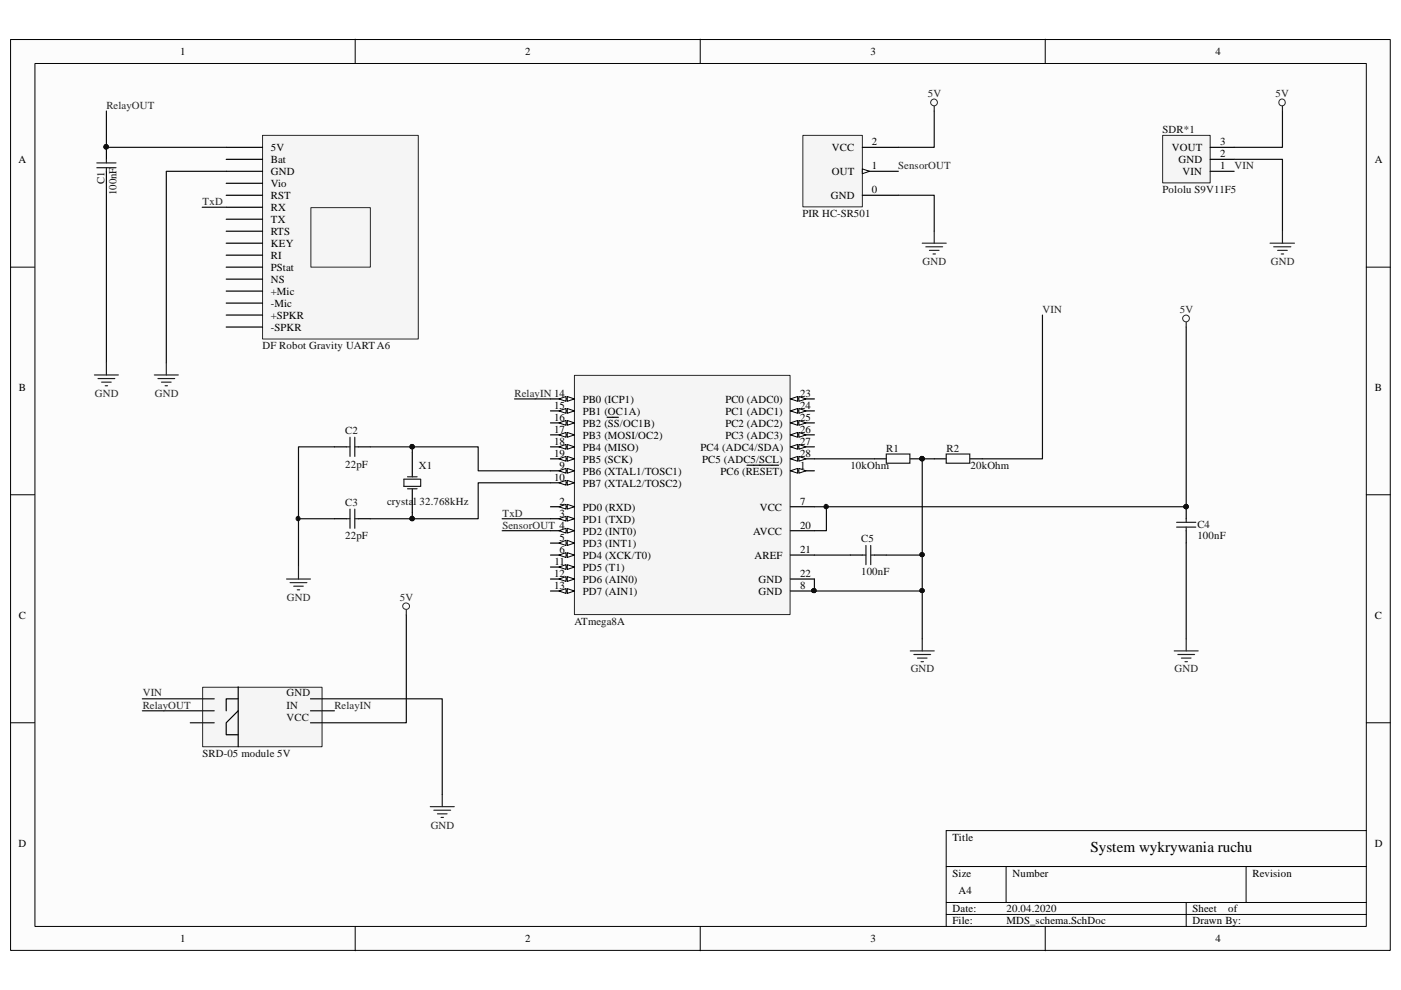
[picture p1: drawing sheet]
<svg xmlns="http://www.w3.org/2000/svg" width="297mm" height="210mm" viewBox="0 0 297 210" stroke-linecap="round" stroke-linejoin="round" font-family="sans-serif">
<path d="M2.3 8.5h292.5v193h-292.5z" fill="#fcfcfc"/>
<path d="M2.2 8.4h292.6v193.1h-292.6z" fill="none" stroke="#000" stroke-width=".21"/>
<path d="M7.5 13.5h282.2v182.9h-282.2z" fill="#fcfcfc"/>
<g fill="none" stroke="#000" stroke-width=".21">
<path d="M7.4 13.5h282.3v182.9h-282.3zM75.3 8.3v5.1M148.5 8.3v5.1M221.6 8.3v5.1M2.2 56.6h5.1M289.7 56.6h5.1M2.2 104.9h5.1M289.7 104.9h5.1M2.2 153.2h5.1M289.7 153.2h5.1M289.7 176.1h-89.1v20.3M75.3 196.4v5.2"/>
<path d="M148.5 196.4v5.2M200.6 183.7h89.1M200.6 191.3h89.1M200.6 193.9h89.1M213.3 183.7v7.6M221.6 196.4v5.2M251.5 191.3v5.1M264.2 183.7v7.6"/>
</g>
<path d="M121.9 79.7h45.6v50.6h-45.6z" fill="#f5f5f5"/>
<path d="M121.8 79.6h45.7v50.7h-45.7z" fill="none" stroke="#262626" stroke-width=".21"/>
<path d="M167.6 99.8h5.1" fill="none" stroke="#000" stroke-width=".25"/>
<path d="M167.6 99.8l1.5-.5v1z" fill="#fcfcfc"/>
<path d="M167.6 99.8l1.5-.5v1z" fill="none" stroke="#000" stroke-width=".21"/>
<path d="M169.4 99.3l1.5 .5-1.5 .5z" fill="#fcfcfc"/>
<path d="M169.4 99.3l1.5 .5-1.5 .5z" fill="none" stroke="#000" stroke-width=".21"/>
<path d="M158.4 98.6h3.9M162.3 98.6h2.8M116.7 107.4h5.1" fill="none" stroke="#000" stroke-width=".25"/>
<path d="M120.3 106.9l1.5 .5-1.5 .5z" fill="#fcfcfc"/>
<path d="M120.3 106.9l1.5 .5-1.5 .5z" fill="none" stroke="#000" stroke-width=".21"/>
<path d="M118.5 107.4l1.5-.5v1z" fill="#fcfcfc"/>
<path d="M118.5 107.4l1.5-.5v1z" fill="none" stroke="#000" stroke-width=".21"/>
<path d="M116.7 110h5.1" fill="none" stroke="#000" stroke-width=".25"/>
<path d="M120.3 109.5l1.5 .5-1.5 .5z" fill="#fcfcfc"/>
<path d="M120.3 109.5l1.5 .5-1.5 .5z" fill="none" stroke="#000" stroke-width=".21"/>
<path d="M118.5 110l1.5-.5v1z" fill="#fcfcfc"/>
<path d="M118.5 110l1.5-.5v1z" fill="none" stroke="#000" stroke-width=".21"/>
<path d="M116.7 112.5h5.1" fill="none" stroke="#000" stroke-width=".25"/>
<path d="M120.3 112l1.5 .5-1.5 .5z" fill="#fcfcfc"/>
<path d="M120.3 112l1.5 .5-1.5 .5z" fill="none" stroke="#000" stroke-width=".21"/>
<path d="M118.5 112.5l1.5-.5v1z" fill="#fcfcfc"/>
<path d="M118.5 112.5l1.5-.5v1z" fill="none" stroke="#000" stroke-width=".21"/>
<path d="M116.7 115.1h5.1" fill="none" stroke="#000" stroke-width=".25"/>
<path d="M120.3 114.6l1.5 .5-1.5 .6z" fill="#fcfcfc"/>
<path d="M120.3 114.6l1.5 .5-1.5 .6z" fill="none" stroke="#000" stroke-width=".21"/>
<path d="M118.5 115.1l1.5-.5v1.1z" fill="#fcfcfc"/>
<path d="M118.5 115.1l1.5-.5v1.1z" fill="none" stroke="#000" stroke-width=".21"/>
<path d="M116.7 117.7h5.1" fill="none" stroke="#000" stroke-width=".25"/>
<path d="M120.3 117.2l1.5 .5-1.5 .5z" fill="#fcfcfc"/>
<path d="M120.3 117.2l1.5 .5-1.5 .5z" fill="none" stroke="#000" stroke-width=".21"/>
<path d="M118.5 117.7l1.5-.5v1z" fill="#fcfcfc"/>
<path d="M118.5 117.7l1.5-.5v1z" fill="none" stroke="#000" stroke-width=".21"/>
<path d="M167.6 107.4h5.1M167.6 125.3h5.1" fill="none" stroke="#000" stroke-width=".25"/>
<circle cx="172.6" cy="125.2" r=".44" fill="#0e0e0e"/>
<circle cx="172.6" cy="125.2" r=".44" fill="none" stroke="#0e0e0e" stroke-width=".21"/>
<path d="M116.7 99.8h5.1" fill="none" stroke="#000" stroke-width=".25"/>
<path d="M120.3 99.3l1.5 .5-1.5 .5z" fill="#fcfcfc"/>
<path d="M120.3 99.3l1.5 .5-1.5 .5z" fill="none" stroke="#000" stroke-width=".21"/>
<path d="M118.5 99.8l1.5-.5v1z" fill="#fcfcfc"/>
<path d="M118.5 99.8l1.5-.5v1z" fill="none" stroke="#000" stroke-width=".21"/>
<path d="M116.7 102.4h5.1" fill="none" stroke="#000" stroke-width=".25"/>
<path d="M120.3 101.9l1.5 .5-1.5 .5z" fill="#fcfcfc"/>
<path d="M120.3 101.9l1.5 .5-1.5 .5z" fill="none" stroke="#000" stroke-width=".21"/>
<path d="M118.5 102.4l1.5-.5v1z" fill="#fcfcfc"/>
<path d="M118.5 102.4l1.5-.5v1z" fill="none" stroke="#000" stroke-width=".21"/>
<path d="M116.7 120.2h5.1" fill="none" stroke="#000" stroke-width=".25"/>
<path d="M120.3 119.7l1.5 .5-1.5 .5z" fill="#fcfcfc"/>
<path d="M120.3 119.7l1.5 .5-1.5 .5z" fill="none" stroke="#000" stroke-width=".21"/>
<path d="M118.5 120.2l1.5-.5v1z" fill="#fcfcfc"/>
<path d="M118.5 120.2l1.5-.5v1z" fill="none" stroke="#000" stroke-width=".21"/>
<path d="M116.7 122.8h5.1" fill="none" stroke="#000" stroke-width=".25"/>
<path d="M120.3 122.3l1.5 .5-1.5 .5z" fill="#fcfcfc"/>
<path d="M120.3 122.3l1.5 .5-1.5 .5z" fill="none" stroke="#000" stroke-width=".21"/>
<path d="M118.5 122.8l1.5-.5v1z" fill="#fcfcfc"/>
<path d="M118.5 122.8l1.5-.5v1z" fill="none" stroke="#000" stroke-width=".21"/>
<path d="M116.7 125.3h5.1" fill="none" stroke="#000" stroke-width=".25"/>
<path d="M120.3 124.8l1.5 .5-1.5 .5z" fill="#fcfcfc"/>
<path d="M120.3 124.8l1.5 .5-1.5 .5z" fill="none" stroke="#000" stroke-width=".21"/>
<path d="M118.5 125.3l1.5-.5v1z" fill="#fcfcfc"/>
<path d="M118.5 125.3l1.5-.5v1z" fill="none" stroke="#000" stroke-width=".21"/>
<path d="M116.7 84.6h5.1" fill="none" stroke="#000" stroke-width=".25"/>
<path d="M120.3 84.1l1.5 .5-1.5 .5z" fill="#fcfcfc"/>
<path d="M120.3 84.1l1.5 .5-1.5 .5z" fill="none" stroke="#000" stroke-width=".21"/>
<path d="M118.5 84.6l1.5-.5v1z" fill="#fcfcfc"/>
<path d="M118.5 84.6l1.5-.5v1z" fill="none" stroke="#000" stroke-width=".21"/>
<path d="M116.7 87.1h5.1" fill="none" stroke="#000" stroke-width=".25"/>
<path d="M120.3 86.6l1.5 .5-1.5 .5z" fill="#fcfcfc"/>
<path d="M120.3 86.6l1.5 .5-1.5 .5z" fill="none" stroke="#000" stroke-width=".21"/>
<path d="M118.5 87.1l1.5-.5v1z" fill="#fcfcfc"/>
<path d="M118.5 87.1l1.5-.5v1z" fill="none" stroke="#000" stroke-width=".21"/>
<path d="M116.7 89.7h5.1" fill="none" stroke="#000" stroke-width=".25"/>
<path d="M120.3 89.2l1.5 .5-1.5 .5z" fill="#fcfcfc"/>
<path d="M120.3 89.2l1.5 .5-1.5 .5z" fill="none" stroke="#000" stroke-width=".21"/>
<path d="M118.5 89.7l1.5-.5v1z" fill="#fcfcfc"/>
<path d="M118.5 89.7l1.5-.5v1z" fill="none" stroke="#000" stroke-width=".21"/>
<path d="M116.7 92.2h5.1M128.7 88.5h2.4" fill="none" stroke="#000" stroke-width=".25"/>
<path d="M120.3 91.7l1.5 .5-1.5 .5z" fill="#fcfcfc"/>
<path d="M120.3 91.7l1.5 .5-1.5 .5z" fill="none" stroke="#000" stroke-width=".21"/>
<path d="M118.5 92.2l1.5-.5v1z" fill="#fcfcfc"/>
<path d="M118.5 92.2l1.5-.5v1z" fill="none" stroke="#000" stroke-width=".21"/>
<path d="M116.7 94.7h5.1" fill="none" stroke="#000" stroke-width=".25"/>
<path d="M120.3 94.2l1.5 .5-1.5 .5z" fill="#fcfcfc"/>
<path d="M120.3 94.2l1.5 .5-1.5 .5z" fill="none" stroke="#000" stroke-width=".21"/>
<path d="M118.5 94.7l1.5-.5v1z" fill="#fcfcfc"/>
<path d="M118.5 94.7l1.5-.5v1z" fill="none" stroke="#000" stroke-width=".21"/>
<path d="M116.7 97.3h5.1" fill="none" stroke="#000" stroke-width=".25"/>
<path d="M120.3 96.8l1.5 .5-1.5 .5z" fill="#fcfcfc"/>
<path d="M120.3 96.8l1.5 .5-1.5 .5z" fill="none" stroke="#000" stroke-width=".21"/>
<path d="M118.5 97.3l1.5-.5v1z" fill="#fcfcfc"/>
<path d="M118.5 97.3l1.5-.5v1z" fill="none" stroke="#000" stroke-width=".21"/>
<path d="M167.6 84.6h5.1M167.6 112.5h5.1M167.6 117.7h5.1M167.6 122.8h5.1" fill="none" stroke="#000" stroke-width=".25"/>
<path d="M167.6 84.6l1.5-.5v1z" fill="#fcfcfc"/>
<path d="M167.6 84.6l1.5-.5v1z" fill="none" stroke="#000" stroke-width=".21"/>
<path d="M169.4 84.1l1.5 .5-1.5 .5z" fill="#fcfcfc"/>
<path d="M169.4 84.1l1.5 .5-1.5 .5z" fill="none" stroke="#000" stroke-width=".21"/>
<path d="M167.6 87.1h5.1" fill="none" stroke="#000" stroke-width=".25"/>
<path d="M167.6 87.1l1.5-.5v1z" fill="#fcfcfc"/>
<path d="M167.6 87.1l1.5-.5v1z" fill="none" stroke="#000" stroke-width=".21"/>
<path d="M169.4 86.6l1.5 .5-1.5 .5z" fill="#fcfcfc"/>
<path d="M169.4 86.6l1.5 .5-1.5 .5z" fill="none" stroke="#000" stroke-width=".21"/>
<path d="M167.6 89.7h5.1" fill="none" stroke="#000" stroke-width=".25"/>
<path d="M167.6 89.7l1.5-.5v1z" fill="#fcfcfc"/>
<path d="M167.6 89.7l1.5-.5v1z" fill="none" stroke="#000" stroke-width=".21"/>
<path d="M169.4 89.2l1.5 .5-1.5 .5z" fill="#fcfcfc"/>
<path d="M169.4 89.2l1.5 .5-1.5 .5z" fill="none" stroke="#000" stroke-width=".21"/>
<path d="M167.6 92.2h5.1" fill="none" stroke="#000" stroke-width=".25"/>
<path d="M167.6 92.2l1.5-.5v1z" fill="#fcfcfc"/>
<path d="M167.6 92.2l1.5-.5v1z" fill="none" stroke="#000" stroke-width=".21"/>
<path d="M169.4 91.7l1.5 .5-1.5 .5z" fill="#fcfcfc"/>
<path d="M169.4 91.7l1.5 .5-1.5 .5z" fill="none" stroke="#000" stroke-width=".21"/>
<path d="M167.6 94.7h5.1" fill="none" stroke="#000" stroke-width=".25"/>
<path d="M167.6 94.7l1.5-.5v1z" fill="#fcfcfc"/>
<path d="M167.6 94.7l1.5-.5v1z" fill="none" stroke="#000" stroke-width=".21"/>
<path d="M169.4 94.2l1.5 .5-1.5 .5z" fill="#fcfcfc"/>
<path d="M169.4 94.2l1.5 .5-1.5 .5z" fill="none" stroke="#000" stroke-width=".21"/>
<path d="M167.6 97.3h5.1" fill="none" stroke="#000" stroke-width=".25"/>
<path d="M167.6 97.3l1.5-.5v1z" fill="#fcfcfc"/>
<path d="M167.6 97.3l1.5-.5v1z" fill="none" stroke="#000" stroke-width=".21"/>
<path d="M169.4 96.8l1.5 .5-1.5 .5z" fill="#fcfcfc"/>
<path d="M169.4 96.8l1.5 .5-1.5 .5z" fill="none" stroke="#000" stroke-width=".21"/>
<circle cx="172.6" cy="125.2" r=".44" fill="#0e0e0e"/>
<circle cx="172.6" cy="125.2" r=".44" fill="none" stroke="#0e0e0e" stroke-width=".21"/>
<path d="M193 138h5.1M193.8 138.8h3.5M194.5 139.5h2.1M195.5 135.5v2.5M195.3 140.3h.5" fill="none" stroke="#262626" stroke-width=".25"/>
<path d="M180.3 117.7h2.5M185.4 117.7h2.5" fill="none" stroke="#000" stroke-width=".25"/>
<path d="M182.8 117.7h.8M183.6 115.7v4M184.6 115.7v4M184.6 117.7h.8" fill="none" stroke="#1c1c1c" stroke-width=".25"/>
<path d="M198.1 97.3h-2.6v20.4M172.7 117.7h7.6" fill="none" stroke="#0e0e0e" stroke-width=".25"/>
<circle cx="195.5" cy="117.6" r=".45" fill="#0e0e0e"/>
<circle cx="195.5" cy="117.6" r=".45" fill="none" stroke="#0e0e0e" stroke-width=".21"/>
<circle cx="195.5" cy="97.2" r=".47" fill="#0e0e0e"/>
<circle cx="195.5" cy="97.2" r=".47" fill="none" stroke="#0e0e0e" stroke-width=".21"/>
<path d="M172.7 97.3h12.7" fill="none" stroke="#0e0e0e" stroke-width=".25"/>
<path d="M170.3 28.8h12.5v15.1h-12.5z" fill="#f5f5f5"/>
<path d="M170.2 28.7h12.6v15.2h-12.6z" fill="none" stroke="#262626" stroke-width=".21"/>
<path d="M182.8 36.3h7.7M182.8 41.4h7.7" fill="none" stroke="#000" stroke-width=".25"/>
<path d="M182.8 35.8l1.6 .5-1.6 .5z" fill="#fcfcfc"/>
<path d="M182.8 35.8l1.6 .5-1.6 .5z" fill="none" stroke="#000" stroke-width=".21"/>
<path d="M182.8 31.2h7.7" fill="none" stroke="#000" stroke-width=".25"/>
<path d="M55.7 28.8h33v43.1h-33z" fill="#f5f5f5"/>
<path d="M55.7 28.7h33v43.2h-33z" fill="none" stroke="#262626" stroke-width=".21"/>
<g fill="none" stroke="#000" stroke-width=".25">
<path d="M48 31.2h7.7M48 33.8h7.7M48 36.3h7.7M48 38.9h7.7M48 41.4h7.7M48 43.9h7.7M48 46.5h7.7M48 49h7.7M48 51.6h7.7M48 54.1h7.7M48 56.6h7.7M48 59.2h7.7"/>
<path d="M48 61.7h7.7M48 64.3h7.7M48 66.8h7.7M48 69.3h7.7"/>
</g>
<path d="M66 44.1h12.5v12.5h-12.5z" fill="#f5f5f5"/>
<path d="M65.9 44h12.6v12.6h-12.6z" fill="none" stroke="#262626" stroke-width=".21"/>
<path d="M43 145.8h25.3v12.5h-25.3z" fill="#f5f5f5"/>
<path d="M43 145.7h25.3v12.6h-25.3z" fill="none" stroke="#262626" stroke-width=".21"/>
<path d="M40.3 153.2h5.1" fill="none" stroke="#0e0e0e" stroke-width=".25"/>
<path d="M50.5 150.7l-2.5 2.5v2.6h2.5M50.5 148.2h-2.5v2.5M50.5 145.6v12.7" fill="none" stroke="#000" stroke-width=".25"/>
<path d="M246.6 28.8h10v10h-10z" fill="#f5f5f5"/>
<g fill="none" stroke="#262626" stroke-width=".21">
<path d="M246.5 28.7h10.1v10.1h-10.1z"/>
<circle cx="198" cy="21.7" r=".71"/>
<circle cx="271.8" cy="21.7" r=".7"/>
<circle cx="86.1" cy="128.5" r=".71"/>
</g>
<path d="M256.6 36.3h5.1M256.6 33.8h5.1M256.6 31.2h5.1" fill="none" stroke="#000" stroke-width=".25"/>
<g fill="none" stroke="#262626" stroke-width=".25">
<path d="M198.1 22.5v1M271.9 22.5v1M195.5 51.6h5.1M196.3 52.3h3.6M197.1 53.1h2M197.8 53.8h.5M198.1 49v2.6M269.3 51.6h5.1M270 52.3h3.7M270.9 53.1h2M271.6 53.8h.6M271.9 49v2.6"/>
<path d="M32.7 79.5h5.1M35.3 77v2.5M33.5 80.3h3.5M34.2 81h2.1M35 81.8h.5M86.1 129.4v1M91.2 171h5.1M92 171.8h3.5M92.7 172.6h2.1M93.5 173.3h.5M93.8 168.5v2.5"/>
</g>
<path d="M48 36.3h-12.7v40.7M198.1 23.5v7.7h-7.6M261.7 33.8h10.2v15.2M271.9 23.5v7.7h-10.2M190.5 41.4h7.6v7.6M106.5 112.5h10.2M187.9 117.7h7.6v7.6h-22.8v-2.5M30.2 148.2h15.2M30.2 150.7h15.2M65.8 148.2h28v20.3M65.8 150.7h5.1" fill="none" stroke="#0e0e0e" stroke-width=".25"/>
<circle cx="172.6" cy="125.2" r=".44" fill="#0e0e0e"/>
<circle cx="172.6" cy="125.2" r=".44" fill="none" stroke="#0e0e0e" stroke-width=".21"/>
<circle cx="195.5" cy="125.2" r=".45" fill="#0e0e0e"/>
<circle cx="195.5" cy="125.2" r=".45" fill="none" stroke="#0e0e0e" stroke-width=".21"/>
<circle cx="195.5" cy="117.6" r=".45" fill="#0e0e0e"/>
<circle cx="195.5" cy="117.6" r=".45" fill="none" stroke="#0e0e0e" stroke-width=".21"/>
<path d="M42.9 43.9h5.1M109.1 84.6h7.6M106.5 110h10.2M86.1 130.4v22.8h-20.3M195.5 125.3v10.2" fill="none" stroke="#0e0e0e" stroke-width=".25"/>
<circle cx="195.5" cy="125.2" r=".45" fill="#0e0e0e"/>
<circle cx="195.5" cy="125.2" r=".45" fill="none" stroke="#0e0e0e" stroke-width=".21"/>
<path d="M221 66.8v30.5h-12.8M251.5 69.3v38.1h-78.8" fill="none" stroke="#0e0e0e" stroke-width=".25"/>
<circle cx="251.5" cy="107.4" r=".45" fill="#0e0e0e"/>
<circle cx="251.5" cy="107.4" r=".45" fill="none" stroke="#0e0e0e" stroke-width=".21"/>
<circle cx="251.5" cy="67.5" r=".71" fill="none" stroke="#262626" stroke-width=".21"/>
<path d="M251.5 68.3v1" fill="none" stroke="#262626" stroke-width=".25"/>
<path d="M175.2 107.4v5.1h-2.5" fill="none" stroke="#0e0e0e" stroke-width=".25"/>
<circle cx="175.2" cy="107.4" r=".48" fill="#0e0e0e"/>
<circle cx="175.2" cy="107.4" r=".48" fill="none" stroke="#0e0e0e" stroke-width=".21"/>
<path d="M70.9 94.7h2.5M76 94.7h2.5M87.4 96v5.1M70.9 110h2.5M76 110h2.5M87.4 103.6v5.1" fill="none" stroke="#000" stroke-width=".25"/>
<path d="M73.4 94.7h.8M74.2 92.7v4.1M75.2 92.7v4.1M75.2 94.7h.8M73.4 110h.8M74.2 107.9v4.1M75.2 107.9v4.1M75.2 110h.8M85.6 101.6h3.6v1.5h-3.6zM86.4 101.1h2M86.4 103.6h2" fill="none" stroke="#1c1c1c" stroke-width=".25"/>
<path d="M78.5 94.7h8.9v1.3" fill="none" stroke="#0e0e0e" stroke-width=".25"/>
<circle cx="87.4" cy="94.7" r=".47" fill="#0e0e0e"/>
<circle cx="87.4" cy="94.7" r=".47" fill="none" stroke="#0e0e0e" stroke-width=".21"/>
<path d="M87.4 108.7v1.3h-8.9" fill="none" stroke="#0e0e0e" stroke-width=".25"/>
<circle cx="87.4" cy="109.9" r=".47" fill="#0e0e0e"/>
<circle cx="87.4" cy="109.9" r=".47" fill="none" stroke="#0e0e0e" stroke-width=".21"/>
<path d="M63.3 110h7.6" fill="none" stroke="#0e0e0e" stroke-width=".25"/>
<circle cx="63.2" cy="110" r=".45" fill="#0e0e0e"/>
<circle cx="63.2" cy="110" r=".45" fill="none" stroke="#0e0e0e" stroke-width=".21"/>
<path d="M70.9 94.7h-7.6v25.5M87.4 94.7h14v5.1h15.3" fill="none" stroke="#0e0e0e" stroke-width=".25"/>
<path d="M60.7 122.8h5.1M61.5 123.5h3.6M62.3 124.3h2M63 125.1h.5M63.3 120.2v2.6" fill="none" stroke="#262626" stroke-width=".25"/>
<circle cx="87.4" cy="94.7" r=".47" fill="#0e0e0e"/>
<circle cx="87.4" cy="94.7" r=".47" fill="none" stroke="#0e0e0e" stroke-width=".21"/>
<path d="M116.7 102.4h-15.3v7.6h-14" fill="none" stroke="#0e0e0e" stroke-width=".25"/>
<circle cx="87.4" cy="109.9" r=".47" fill="#0e0e0e"/>
<circle cx="87.4" cy="109.9" r=".47" fill="none" stroke="#0e0e0e" stroke-width=".21"/>
<path d="M193 97.3h2.5M198.1 97.3h2.5M205.7 97.3h2.5" fill="none" stroke="#000" stroke-width=".25"/>
<path d="M200.6 96.3h5v1.9h-5z" fill="none" stroke="#1c1c1c" stroke-width=".25"/>
<circle cx="195.5" cy="97.2" r=".47" fill="#0e0e0e"/>
<circle cx="195.5" cy="97.2" r=".47" fill="none" stroke="#0e0e0e" stroke-width=".21"/>
<path d="M185.4 97.3h2.5" fill="none" stroke="#000" stroke-width=".25"/>
<path d="M187.9 96.3h5v1.9h-5z" fill="none" stroke="#1c1c1c" stroke-width=".25"/>
<circle cx="195.5" cy="97.2" r=".47" fill="#0e0e0e"/>
<circle cx="195.5" cy="97.2" r=".47" fill="none" stroke="#0e0e0e" stroke-width=".21"/>
<path d="M251.5 107.4v2.6M251.5 112.5v2.6" fill="none" stroke="#000" stroke-width=".25"/>
<circle cx="251.5" cy="107.4" r=".45" fill="#0e0e0e"/>
<circle cx="251.5" cy="107.4" r=".45" fill="none" stroke="#0e0e0e" stroke-width=".21"/>
<path d="M249.5 110.7h4M249.5 111.8h4M251.5 110v.7M251.5 111.8v.7" fill="none" stroke="#1c1c1c" stroke-width=".25"/>
<circle cx="251.5" cy="107.4" r=".45" fill="#0e0e0e"/>
<circle cx="251.5" cy="107.4" r=".45" fill="none" stroke="#0e0e0e" stroke-width=".21"/>
<path d="M249 138h5M249.7 138.8h3.6M250.5 139.5h2M251.5 135.5v2.5M251.2 140.3h.6" fill="none" stroke="#262626" stroke-width=".25"/>
<path d="M251.5 115.1v20.4" fill="none" stroke="#0e0e0e" stroke-width=".25"/>
<path d="M22.6 31.2v2.6M22.6 36.3v2.6" fill="none" stroke="#000" stroke-width=".25"/>
<circle cx="22.5" cy="31.1" r=".48" fill="#0e0e0e"/>
<circle cx="22.5" cy="31.1" r=".48" fill="none" stroke="#0e0e0e" stroke-width=".21"/>
<path d="M20.5 34.5h4.1M20.5 35.6h4.1M22.6 33.8v.7M22.6 35.6v.7" fill="none" stroke="#1c1c1c" stroke-width=".25"/>
<circle cx="22.5" cy="31.1" r=".48" fill="#0e0e0e"/>
<circle cx="22.5" cy="31.1" r=".48" fill="none" stroke="#0e0e0e" stroke-width=".21"/>
<path d="M22.6 23.5v7.7h25.4" fill="none" stroke="#0e0e0e" stroke-width=".25"/>
<circle cx="22.5" cy="31.1" r=".48" fill="#0e0e0e"/>
<circle cx="22.5" cy="31.1" r=".48" fill="none" stroke="#0e0e0e" stroke-width=".21"/>
<path d="M22.6 38.9v38.1" fill="none" stroke="#0e0e0e" stroke-width=".25"/>
<path d="M20 79.5h5.1M22.6 77v2.5M20.8 80.3h3.5M21.5 81h2.1M22.3 81.8h.5" fill="none" stroke="#262626" stroke-width=".25"/>
<text font-size="3.2" x="231.2" y="180.6">System wykrywania ruchu</text>
<g font-size="2.3">
<text x="38.2" y="11.7">1</text>
<text x="111.4" y="11.7">2</text>
<text x="184.5" y="11.7">3</text>
<text x="257.7" y="11.7">4</text>
<text x="3.9" y="34.5">A</text>
<text x="57.4" y="32">5V</text>
<text x="57.4" y="34.5">Bat</text>
<text x="176.4" y="32">VCC</text>
<text x="184.9" y="35.8">1</text>
<text x="184.9" y="30.7">2</text>
<text x="248.5" y="32">VOUT</text>
<text x="249.9" y="34.5">GND</text>
<text x="258.7" y="30.7">3</text>
<text x="258.7" y="35.8">1</text>
<text x="258.7" y="33.3">2</text>
<text x="291.5" y="34.5">A</text>
<text x="57.4" y="37.1">GND</text>
<text x="57.4" y="39.6">Vio</text>
<text x="176.4" y="37.1">OUT</text>
<text x="184.9" y="40.9">0</text>
<text x="250.7" y="37.1">VIN</text>
<text x="57.4" y="42.2">RST</text>
<text x="57.4" y="44.7">RX</text>
<text x="57.4" y="47.2">TX</text>
<text x="176.1" y="42.2">GND</text>
<text x="57.4" y="49.8">RTS</text>
<text x="57.4" y="52.3">KEY</text>
<text x="57.4" y="54.9">RI</text>
<text x="57.4" y="57.4">PStat</text>
<text x="57.4" y="59.9">NS</text>
<text x="57.4" y="62.5">+Mic</text>
<text x="57.4" y="65.1">-Mic</text>
<text x="57.4" y="67.6">+SPKR</text>
<text x="57.4" y="70.2">-SPKR</text>
<text x="4" y="82.9">B</text>
<text x="291.5" y="82.9">B</text>
<text x="117.5" y="86.7">15</text>
<text x="117.5" y="89.2">16</text>
<text x="123.6" y="85.4">PB0 (ICP1)</text>
<text x="123.6" y="88">PB1 (OC1A)</text>
<text x="153.8" y="85.4">PC0 (ADC0)</text>
<text x="153.8" y="88">PC1 (ADC1)</text>
<text x="169.6" y="84.2">23</text>
<text x="169.6" y="86.7">24</text>
<text x="169.6" y="89.2">25</text>
<text x="117.5" y="91.8">17</text>
<text x="117.5" y="94.3">18</text>
<text x="123.6" y="90.5">PB2 (SS/OC1B)</text>
<text x="123.6" y="93">PB3 (MOSI/OC2)</text>
<text x="123.6" y="95.6">PB4 (MISO)</text>
<text x="148.5" y="95.6">PC4 (ADC4/SDA)</text>
<text x="153.8" y="90.5">PC2 (ADC2)</text>
<text x="153.8" y="93">PC3 (ADC3)</text>
<text x="169.6" y="91.8">26</text>
<text x="169.6" y="94.3">27</text>
<text x="117.5" y="101.9">10</text>
<text x="117.5" y="96.9">19</text>
<text x="118.7" y="99.4">9</text>
<text x="123.6" y="100.7">PB6 (XTAL1/TOSC1)</text>
<text x="123.6" y="98.1">PB5 (SCK)</text>
<text x="148.9" y="98.1">PC5 (ADC5/SCL)</text>
<text x="152.8" y="100.7">PC6 (RESET)</text>
<text x="169.6" y="96.9">28</text>
<text x="169.6" y="99.4">1</text>
<text x="118.7" y="107">2</text>
<text x="123.6" y="103.2">PB7 (XTAL2/TOSC2)</text>
<text x="169.6" y="107">7</text>
<text x="118.7" y="109.6">3</text>
<text x="123.6" y="108.3">PD0 (RXD)</text>
<text x="123.6" y="110.8">PD1 (TXD)</text>
<text x="123.6" y="113.4">PD2 (INT0)</text>
<text x="159.7" y="113.4">AVCC</text>
<text x="161.1" y="108.3">VCC</text>
<text x="169.6" y="112.1">20</text>
<text x="117.6" y="119.7">11</text>
<text x="118.7" y="114.6">5</text>
<text x="118.7" y="117.2">6</text>
<text x="123.6" y="115.9">PD3 (INT1)</text>
<text x="123.6" y="118.4">PD4 (XCK/T0)</text>
<text x="160" y="118.4">AREF</text>
<text x="169.6" y="117.2">21</text>
<text x="117.5" y="122.3">12</text>
<text x="117.5" y="124.8">13</text>
<text x="123.6" y="121">PD5 (T1)</text>
<text x="123.6" y="123.5">PD6 (AIN0)</text>
<text x="160.8" y="123.5">GND</text>
<text x="169.6" y="124.8">8</text>
<text x="169.6" y="122.3">22</text>
<text x="4" y="131.1">C</text>
<text x="123.6" y="126.1">PD7 (AIN1)</text>
<text x="160.8" y="126.1">GND</text>
<text x="291.5" y="131.1">C</text>
<text x="3.9" y="179.5">D</text>
<text x="202" y="178.2">Title</text>
<text x="291.5" y="179.5">D</text>
<text x="202" y="185.8">Size</text>
<text x="214.7" y="185.8">Number</text>
<text x="265.6" y="185.8">Revision</text>
<text x="203.2" y="189.7">A4</text>
<text x="202" y="193.5">Date:</text>
<text x="202" y="196">File:</text>
<text x="213.4" y="193.5">20.04.2020</text>
<text x="213.4" y="196">MDS_schema.SchDoc</text>
<text x="252.9" y="193.5">Sheet</text>
<text x="252.9" y="196">Drawn By:</text>
<text x="260.4" y="193.5">of</text>
<text x="38.2" y="199.8">1</text>
<text x="111.4" y="199.8">2</text>
<text x="184.5" y="199.8">3</text>
<text x="257.7" y="199.8">4</text>
</g>
<g font-size="2.3" fill="#262626">
<text x="22.6" y="23.1">RelayOUT</text>
<text x="196.7" y="20.6">5V</text>
<text x="270.5" y="20.6">5V</text>
<text x="190.5" y="35.8">SensorOUT</text>
<text x="261.7" y="35.8">VIN</text>
<text x="43" y="43.4">TxD</text>
<text x="195.6" y="56.1">GND</text>
<text x="269.4" y="56.1">GND</text>
<text x="221" y="66.4">VIN</text>
<text x="250.1" y="66.4">5V</text>
<text x="20.1" y="84.2">GND</text>
<text x="32.8" y="84.2">GND</text>
<text x="109.1" y="84.2">RelayIN 14</text>
<text x="106.5" y="109.6">TxD</text>
<text x="106.6" y="112.1">SensorOUT 4</text>
<text x="60.8" y="127.3">GND</text>
<text x="84.8" y="127.3">5V</text>
<text x="193.1" y="142.6">GND</text>
<text x="249" y="142.6">GND</text>
<text x="30.3" y="147.7">VIN</text>
<text x="30.3" y="150.3">RelayOUT</text>
<text x="70.9" y="150.3">RelayIN</text>
<text x="91.3" y="175.7">GND</text>
</g>
<g font-size="2.3" fill="#0e0e0e">
<text x="246.5" y="28.2">SDR*1</text>
<text x="22.1" y="39" transform="rotate(-90 22.1 39)">C1</text>
<text x="24.7" y="41.4" transform="rotate(-90 24.7 41.4)">100nF</text>
<text x="246.5" y="40.9">Pololu S9V11F5</text>
<text x="170.1" y="46">PIR HC-SR501</text>
<text x="55.7" y="74">DF Robot Gravity UART A6</text>
<text x="73.2" y="92">C2</text>
<text x="187.9" y="95.8">R1</text>
<text x="200.7" y="95.8">R2</text>
<text x="73.2" y="99.1">22pF</text>
<text x="88.8" y="99.4">X1</text>
<text x="180.3" y="99.4">10kOhm</text>
<text x="205.8" y="99.4">20kOhm</text>
<text x="73.2" y="107.3">C3</text>
<text x="82.1" y="107">crystal 32.768kHz</text>
<text x="253.9" y="111.8">C4</text>
<text x="73.2" y="114.4">22pF</text>
<text x="182.6" y="114.9">C5</text>
<text x="253.9" y="114.4">100nF</text>
<text x="182.6" y="122">100nF</text>
<text x="121.8" y="132.4">ATmega8A</text>
<text x="60.7" y="147.7">GND</text>
<text x="60.7" y="150.3">IN</text>
<text x="60.7" y="152.8">VCC</text>
<text x="43" y="160.4">SRD-05 module 5V</text>
</g>
</svg>
